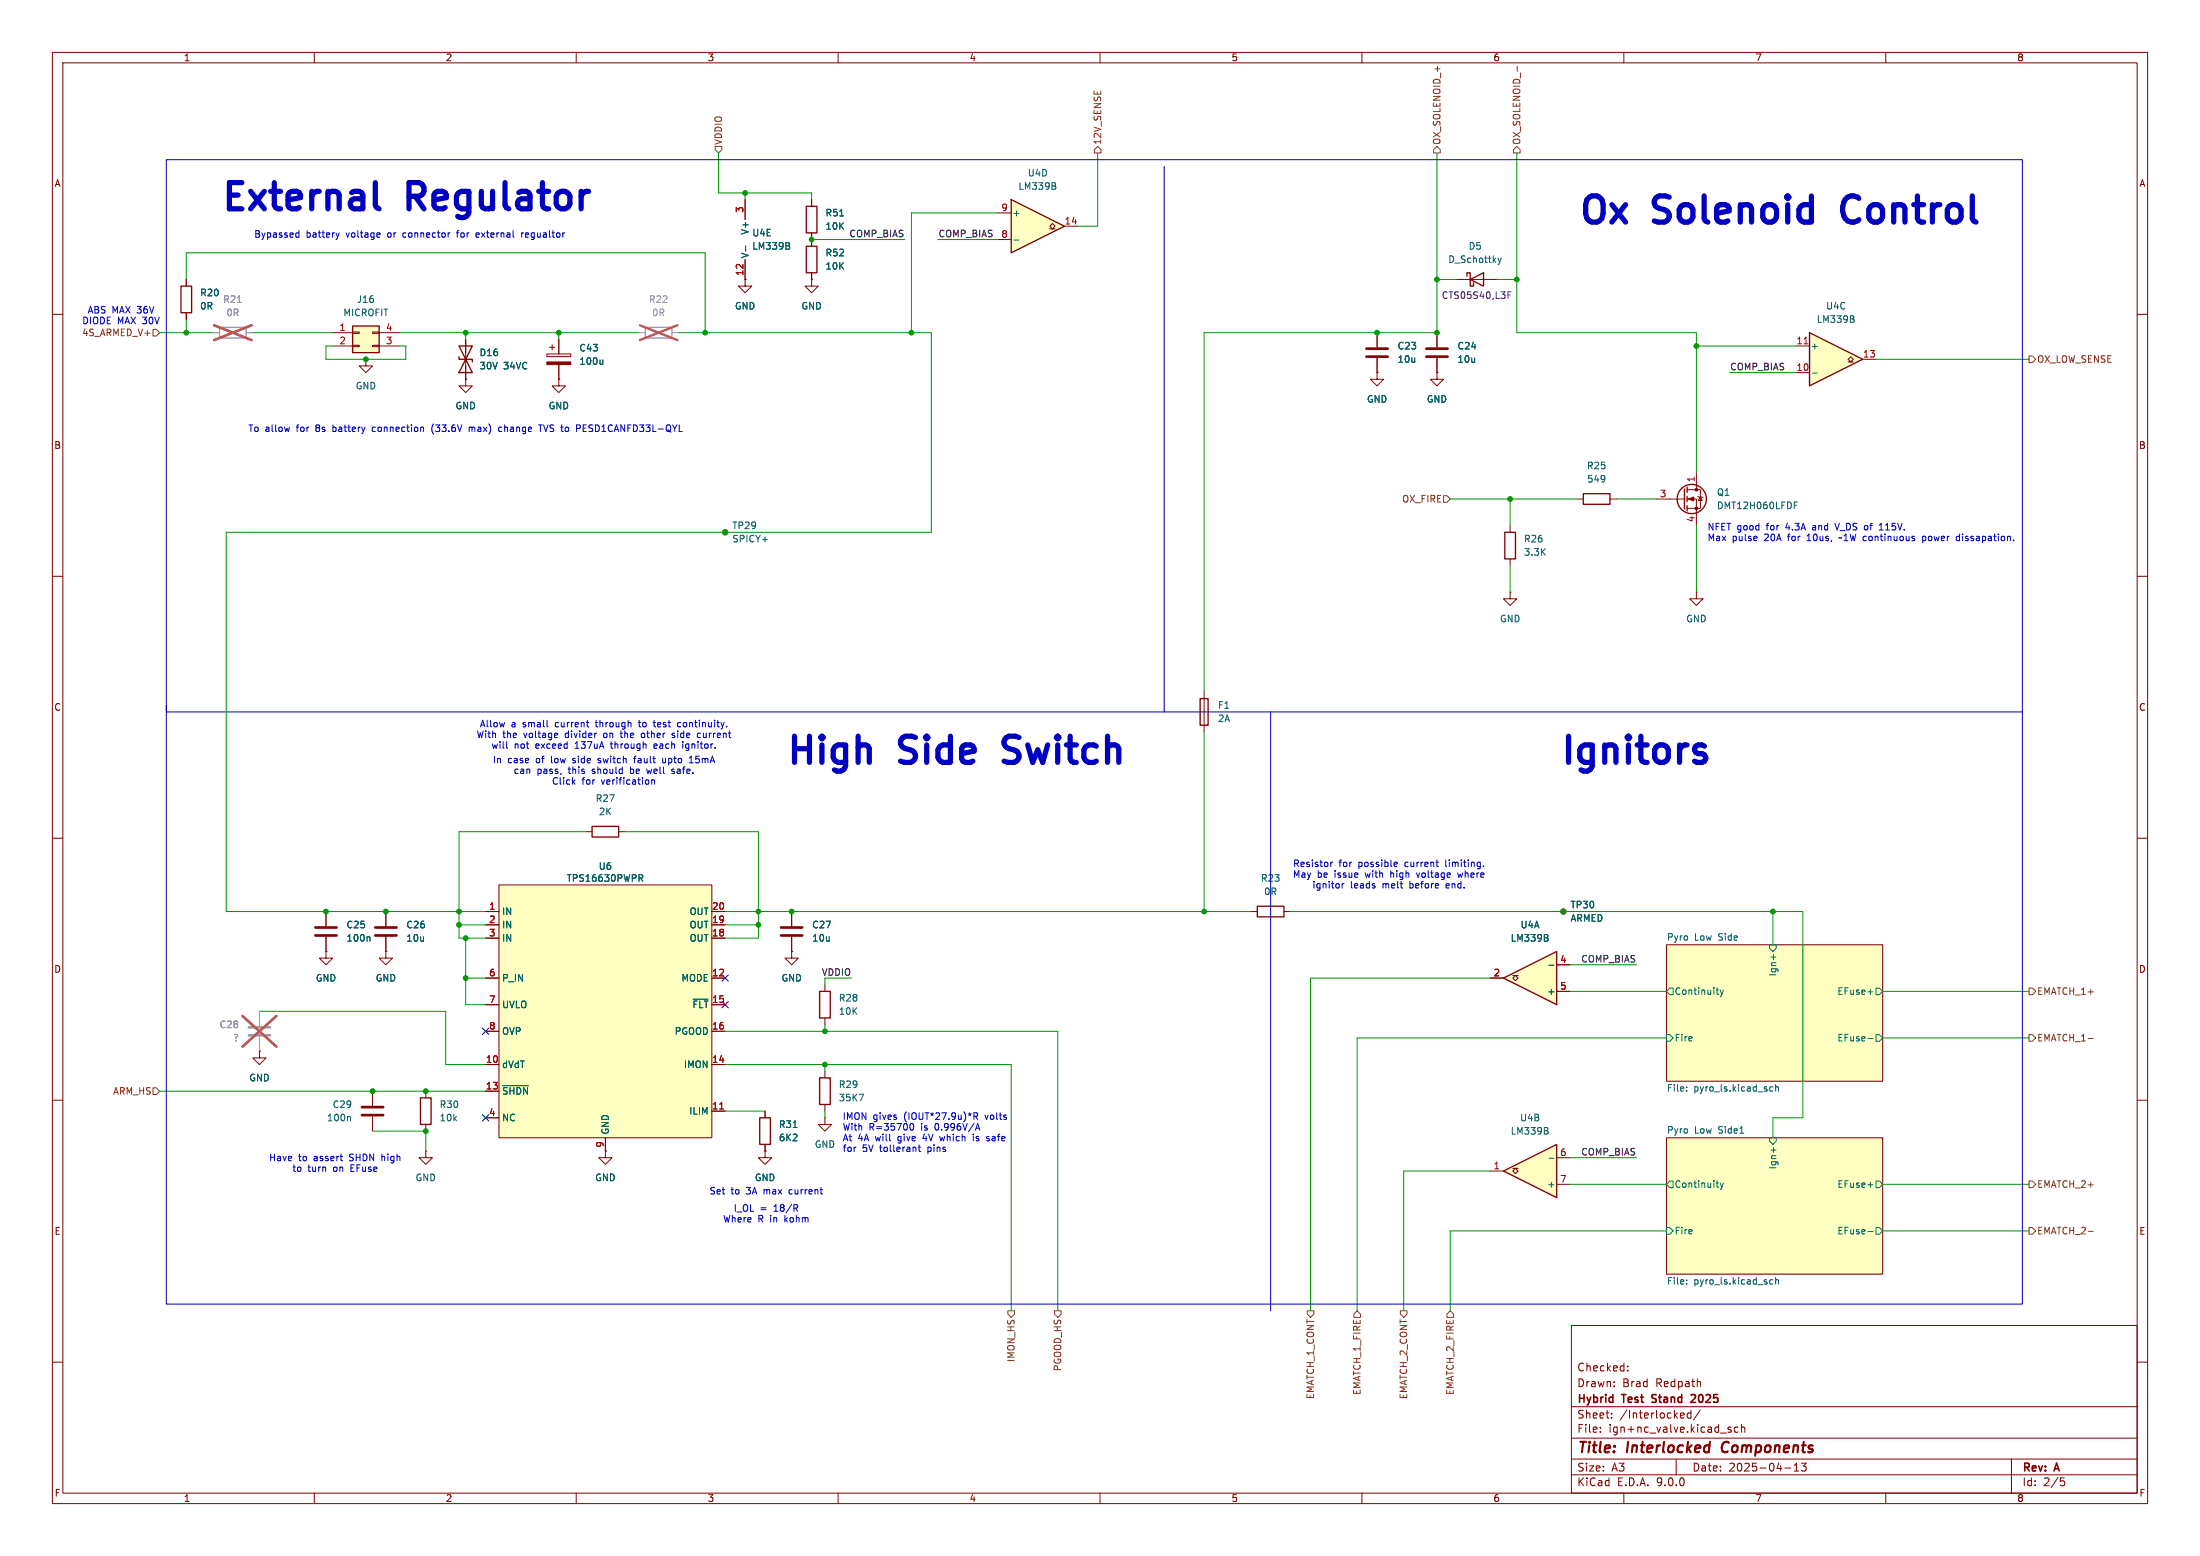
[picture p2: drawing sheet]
<svg xmlns="http://www.w3.org/2000/svg" width="420mm" height="297mm" viewBox="0 0 420 297" stroke-linecap="round" stroke-linejoin="round" font-family="sans-serif">
<g fill="none" stroke="#840000" stroke-width=".19">
<path d="M10 10h400v277h-400zM12 12h396v273h-396zM60 10v2M110 10v2M160 10v2M210 10v2M260 10v2M310 10v2M360 10v2M142.2 38.1v3.8M35.6 53.3v1.3M35.6 59.7v1.3"/>
<path d="M142.2 53.3v1.3h1.3l-1.3 1.3-1.2-1.3h1.2M142.2 53.3h.1M142.2 49.5v3.8M10 60h2M262.9 71.1v1.3h1.3l-1.3 1.3-1.3-1.3h1.3M262.9 71.1h.1M274.3 71.1v1.3h1.3l-1.3 1.3-1.3-1.3h1.3M274.3 71.1h.1M274.3 63.5v2.8M274.3 68.3v2.8M408 60h2M10 110h2"/>
<path d="M138.4 101.6h.1M288.3 100.3v1.3M288.3 106.7v1.3M408 110h2M10 160h2M111.8 158.8h1.2M118.1 158.8h1.3M408 160h2M62.2 174v2.8M62.2 178.8v2.8M238.8 174h1.2M245.1 174h1.3"/>
<path d="M62.2 181.6v1.3h1.3l-1.3 1.3-1.2-1.3h1.2M62.2 181.6h.1M73.7 181.6v1.3h1.2l-1.2 1.3-1.3-1.3h1.3M73.7 181.6h.1M151.1 181.6v1.3h1.3l-1.3 1.3-1.2-1.3h1.2M151.1 181.6h.1M318.1 180.3h41.3v26.1h-41.3zM10 210h2M49.5 200.7v1.2h-1.2l1.2 1.3 1.3-1.3h-1.3M49.5 200.7h.1M71.1 208.3v2.8M71.1 213.1v2.8"/>
<path d="M81.3 208.3v1.3M81.3 214.6v1.3M318.1 217.2h41.3v26h-41.3zM408 210h2M300 253h108v32h-108zM10 260h2M300 278.5h108M300 274.5h108M300 268.5h108M305.5 273.2v.2M305.5 272.5v.1M307.7 270.5v.2"/>
<path d="M307.7 269.8v.1M308.2 264.5v.2M308.2 263.8v.1M310.7 261.5v.2M310.7 260.8v.1M320 278.5v3M321.3 269.7l.2 .3-.7 .2M321.4 270.6l-.1 .1M322.8 269.8l-.4-.1-.3 .3 .1 .6h.6M322.8 269.2v1.5M324.6 269.1l-1.3 1.9M324.6 263.8l.1 .9"/>
<path d="M330.4 272.5l-.3-.1-.2 .2v.2l.5 .2v.3h-.5M331.8 272.5l-.4-.1-.3 .3 .1 .6h.6M332.4 272.5l.3-.1 .3 .1 .1 .9M332.4 271.9v1.5M342.5 279.7l.4-.4v1.5M344.8 279.3l-.5 .6 .4 .1v.6l-.2 .2-.6-.2M384 278.5v6.5M408 260h2M60 285v2M110 285v2M160 285v2M210 285v2"/>
<path d="M260 285v2M300 281.5h108M310 285v2M340.7 280.2h1.2M342.5 280.8h.9M360 285v2M393.4 282.1h.7M393.5 282.7h.4l.3 .2-.2 .6-.5 .1"/>
<circle cx="138.4" cy="101.6" r=".51"/>
</g>
<path d="M329 275.5a1.27 1.27 0 0 0 0 1.6" fill="none" stroke="#840000" stroke-width=".4"/>
<path d="M315.3 267.6l.2 .1M315.4 266.3v.5M323.5 266.3l-.5-.1-.2 .1M323.6 266.8l-.8 .9h.9" fill="none" stroke="#840000" stroke-width=".3"/>
<g fill="#ffffc2" stroke="#ffffc2" stroke-width=".19">
<path d="M318.1 217.2h41.3v26h-41.3z"/>
<path d="M318.1 180.3h41.3v26.1h-41.3z"/>
</g>
<g fill="none" stroke="#006464" stroke-width=".19">
<path d="M142.3 46.9v1M150.6 47l.2 .1-.2 .4M150.6 46.4v.4M70.4 178.8l.2 .2v.6M318.1 197.5h.7l.6 .6-.6 .7h-.7zM318.8 188.6h.6v1.3h-.6l-.7-.7zM327.6 189h.5M328 189.8h.1M328.4 189l.3 .8M328.7 189.8l-.3 .4M329 189l-.3 .8M337.8 180.3h1.3v.7l-.6 .6-.7-.6z"/>
<path d="M338.6 182.2v1M356.6 189.3h.9M356.6 198.2h.9M358.1 188.6h.7l.6 .6-.6 .7h-.7zM358.1 197.5h.7l.6 .6-.6 .7h-.7zM66.7 213.1l.2 .2v.6M322 207.5v.1M322 208.2v.1M337.8 217.2h1.3v.6l-.6 .6-.7-.6zM337.9 208.2l.2 .1 .3-.1M338.4 207.5l-.3-.1-.2 .2M338.6 219v1"/>
<path d="M339 207v1.3M339 207.6l.2-.2 .3 .1v.8M318.1 234.3h.7l.6 .6-.6 .7h-.7zM318.8 225.4h.6v1.3h-.6l-.7-.6zM327.6 225.8h.5M328 226.6h.1M328.4 225.8l.3 .8M328.7 226.6l-.3 .5M329 225.8l-.3 .8M356.6 226.2h.9M356.6 235h.9M358.1 225.4h.7l.6 .7-.6 .6h-.7z"/>
<path d="M358.1 234.3h.7l.6 .6-.6 .7h-.7zM322 245v.1M322 244.3v.1M337.9 245l.2 .1h.3M338.4 244.3h-.3l-.2 .1M339 244.4l.2-.1h.3v.8M339 243.8v1.3"/>
</g>
<path d="M34.5 54.6h2.1v5.1h-2.1zM287.3 101.6h2v5.1h-2zM113 157.7h5.1v2.1h-5.1zM240 173h5.1v2h-5.1zM80.3 209.6h2v5h-2z" fill="none" stroke="#840000" stroke-width=".25"/>
<path d="M272.3 66.5h4.1M272.3 68.1h4.1M60.2 177h4.1M60.2 178.6h4.1M69.1 211.3h4.1M69.1 212.9h4.1" fill="none" stroke="#840000" stroke-width=".51"/>
<path d="M123.2 62.5h5.1v2h-5.1z" fill="none" stroke="#a1a1a1" stroke-width=".25"/>
<path d="M121.9 63.5h1.3M128.3 63.5h1.2M49.5 193v2.8M49.5 197.9v2.8" fill="none" stroke="#a1a1a1" stroke-width=".19"/>
<path d="M122.1 62.1l7.2 2.8M129.3 62.1l-7.2 2.8M46.3 193.9l6.5 5.9M52.8 193.9l-6.5 5.9" fill="none" stroke="#e65255" stroke-width=".46"/>
<path d="M47.5 196.1h4.1M47.5 197.6h4.1" fill="none" stroke="#a1a1a1" stroke-width=".51"/>
<path d="M67.3 62.2h5.1v5.1h-5.1z" fill="#ffffc2"/>
<path d="M67.3 62.2h5.1v5.1h-5.1zM87.6 66h2.6l-2.6 5.1h2.6zM87.6 68.1v.5h2.6v.5" fill="none" stroke="#840000" stroke-width=".25"/>
<g fill="none" stroke="#840000" stroke-width=".19">
<path d="M63.5 63.5h3.8M63.5 66h3.8M67.3 63.4h1.3v.2h-1.3zM67.3 65.9h1.3v.3h-1.3zM71.1 63.4h1.3v.2h-1.3zM71.1 65.9h1.3v.3h-1.3zM72.4 63.5h3.8M72.4 66h3.8M88.9 72.4v1.3h1.3l-1.3 1.2-1.3-1.2h1.3M88.9 72.4h.1M88.9 64.8v7.6M104.4 67.6h4.6v.5h-4.6z"/>
<path d="M104.9 66.3h1M105.4 65.8v1M106.7 72.4v1.3h1.2l-1.2 1.2-1.3-1.2h1.3M106.7 72.4h.1M106.7 64.8v2.8M106.7 69.6v2.8M262.9 63.5v2.8M262.9 68.3v2.8"/>
</g>
<path d="M260.9 66.5h4M260.9 68.1h4" fill="none" stroke="#840000" stroke-width=".51"/>
<path d="M104.4 69.1h4.6v.5h-4.6z" fill="#840000" stroke="#840000" stroke-width=".19"/>
<path d="M115.1 68.7v.8M115.1 69.4l-.2 .1" fill="none" stroke="#006464" stroke-width=".19"/>
<path d="M345.4 63.5l10.2 5.1-10.2 5.1z" fill="#ffffc2"/>
<path d="M280 52.7v-.6h.7v2.5h.6v-.6M280.7 53.3l2.5-1.2v2.5zM345.4 63.5l10.2 5.1-10.2 5.1z" fill="none" stroke="#840000" stroke-width=".25"/>
<path d="M278.1 53.3h7.6M69.8 68.6v1.3h1.3l-1.3 1.2-1.2-1.2h1.2M69.8 68.6h.1M342.9 66h2.5M342.9 71.1h2.5M352.8 69.1h.5l-.5-.5 .5-.5 .5 .5-.5 .5h.5M355.6 68.6h2.5" fill="none" stroke="#840000" stroke-width=".19"/>
<path d="M344.4 65.6h.7" fill="none" stroke="#a90000" stroke-width=".19"/>
<path d="M286 49.3l.3 .8M286.3 50.1l-.3 .4M286.6 49.3l-.3 .8M346 71.2h.9M353.8 60.9l.2 .2-.2 .4M353.8 60.4v.4" fill="none" stroke="#006464" stroke-width=".19"/>
<path d="M287.9 56.3h.4M287.9 55.7h.6" fill="none" stroke="#840084" stroke-width=".19"/>
<path d="M287 186.7l10.2-5.1v10.2z" fill="#ffffc2"/>
<path d="M153.9 39.4h2.1v5.1h-2.1zM153.9 47h2.1v5.1h-2.1zM287 186.7l10.2-5.1v10.2z" fill="none" stroke="#840000" stroke-width=".25"/>
<g fill="none" stroke="#840000" stroke-width=".19">
<path d="M154.9 38.1v1.3M154.9 53.3v1.3h1.3l-1.3 1.3-1.2-1.3h1.2M154.9 53.3h.1M154.9 44.5v2.5M154.9 52.1v1.2M298.4 174h.1M284.5 186.7h2.5M288.8 186.2h.5l-.5 .5 .5 .5 .5-.5-.5-.5h.5M297.2 189.2h2.5M297.2 184.2h2.5"/>
<circle cx="298.4" cy="174" r=".51"/>
</g>
<path d="M160.3 41.2h.7M295.4 179l.1 .2-.1 .4M295.4 178.5v.4M295.7 184.2h1" fill="none" stroke="#006464" stroke-width=".19"/>
<path d="M41.9 62.5h5.1v2h-5.1z" fill="none" stroke="#a1a1a1" stroke-width=".25"/>
<path d="M40.6 63.5h1.3M47 63.5h1.3" fill="none" stroke="#a1a1a1" stroke-width=".19"/>
<path d="M45.3 57.7h.8" fill="none" stroke="#989898" stroke-width=".19"/>
<path d="M40.9 62.1l7.1 2.8M48 62.1l-7.1 2.8" fill="none" stroke="#e65255" stroke-width=".46"/>
<path d="M95.2 168.9h40.7v48.3h-40.7z" fill="#ffffc2"/>
<g fill="none" stroke="#840000" stroke-width=".19">
<path d="M92.7 174h2.5M92.7 176.5h2.5M92.7 179.1h2.5M95.2 168.9h40.7v48.3h-40.7zM135.9 174h2.5M135.9 176.5h2.5M135.9 179.1h2.5M92.7 186.7h2.5M92.7 191.8h2.5M92.7 196.9h2.5M135.9 186.7h2.5M135.9 191.8h2.5"/>
<path d="M135.9 196.9h2.5M92.7 203.2h2.5M92.7 208.3h2.5M92.7 213.4h2.5M115.6 217.2v2.5M135.9 203.2h2.5M135.9 212.1h2.5"/>
</g>
<path d="M122 166.9h.5l.2 .3-.1 .4h-.6M122.3 167.6l.4 .6M132.3 190.7h2.9M96 207.2h4.9" fill="none" stroke="#006464" stroke-width=".19"/>
<path d="M137.4 211.7h.7" fill="none" stroke="#a90000" stroke-width=".19"/>
<path d="M287 223.5l10.2-5.1v10.2z" fill="#ffffc2"/>
<g fill="none" stroke="#840000" stroke-width=".25">
<path d="M321.6 93.3v3.9M322.1 93v1M322.1 94.7v1.1M322.1 96.5v1M156.5 189.2h2v5.1h-2zM145 213.4h2.1v5h-2.1zM156.5 205.7h2v5.1h-2zM287 223.5l10.2-5.1v10.2z"/>
<circle cx="323" cy="95.2" r="2.79"/>
</g>
<g fill="none" stroke="#840000" stroke-width=".19">
<path d="M316.2 95.3h5.4M322.1 93.5h2.5v3.5h-2.5M322.1 95.3h1.7v5M323.8 90.2v3.3M324.1 94.7l1 .3M324.6 94.9l.4 .6h-.8zM73.7 174v2.8M73.7 178.8v2.8M157.5 188v1.2M157.5 194.3v1.3M146 219.7v1.3h1.3l-1.3 1.2-1.2-1.2h1.2M146 219.7h.1"/>
<path d="M146 212.1v1.3M146 218.4v1.3M157.5 213.4v1.2h1.2l-1.2 1.3-1.3-1.3h1.3M157.5 213.4h.1M157.5 204.5v1.2M157.5 210.8v1.3M284.5 223.5h2.5M288.8 223h.5l-.5 .5 .5 .5 .5-.5-.5-.5h.5M297.2 226.1h2.5M297.2 221h2.5"/>
</g>
<path d="M342.5 96.4h.5M342.5 95.8h.6M151.4 215.2h.7M164 208.9h.8l-.5 1.2M295.4 215.9l.1 .2-.1 .3M295.4 215.3v.4M295.7 221.1h1" fill="none" stroke="#006464" stroke-width=".19"/>
<path d="M71.6 177h4.1M71.6 178.6h4.1" fill="none" stroke="#840000" stroke-width=".51"/>
<g fill="#840000" stroke="#840000" stroke-width=".19">
<path d="M322.3 95.3l1-.4v.7z"/>
<circle cx="323.8" cy="93.5" r=".25"/>
<circle cx="323.8" cy="97" r=".25"/>
</g>
<path d="M193 38.1l10.2 5.1-10.2 5.1z" fill="#ffffc2"/>
<path d="M193 38.1l10.2 5.1-10.2 5.1zM302.3 94.2h5v2.1h-5zM229.1 133.4h1.5v5h-1.5z" fill="none" stroke="#840000" stroke-width=".25"/>
<g fill="none" stroke="#840000" stroke-width=".19">
<path d="M142.2 38.1v3.8M154.9 38.1v1.3M35.6 53.3v1.3M35.6 59.7v1.3M142.2 53.3h.1M142.2 49.5v3.8M154.9 53.3h.1M154.9 44.5v2.5M154.9 52.1v1.2M190.5 40.6h2.5M190.5 45.7h2.5M200.4 43.7h.5l-.5-.5 .5-.5 .5 .5-.5 .5h.5"/>
<path d="M203.2 43.2h2.5M88.9 72.4h.1M88.9 64.8v2.5M88.9 69.9v2.5M106.7 72.4h.1M106.7 64.8v2.8M106.7 69.6v2.8M262.9 71.1h.1M262.9 63.5v2.8M262.9 68.3v2.8M274.3 71.1h.1M274.3 63.5v2.8"/>
<path d="M274.3 68.3v2.8M301 95.3h1.3M307.3 95.3h1.3M288.3 113v1.3h1.3l-1.3 1.3-1.3-1.3h1.3M288.3 113h.1M323.8 113v1.3h1.3l-1.3 1.3-1.2-1.3h1.2M323.8 113h.1M229.9 132.1v7.6M62.2 174v2.8M62.2 178.8v2.8M73.7 174v2.8M73.7 178.8v2.8"/>
<path d="M92.7 174h2.5M92.7 176.5h2.5M92.7 179.1h2.5M135.9 174h2.5M135.9 176.5h2.5M135.9 179.1h2.5M151.1 174v2.8M151.1 178.8v2.8M298.4 174h.1M62.2 181.6h.1M73.7 181.6h.1M92.7 186.7h2.5"/>
<path d="M92.7 191.8h2.5M92.7 196.9h2.5M135.9 186.7h2.5M135.9 191.8h2.5M135.9 196.9h2.5M151.1 181.6h.1M284.5 186.7h2.5M297.2 189.2h2.5M297.2 184.2h2.5M49.5 200.7h.1M81.3 219.7v1.3h-1.3l1.3 1.2 1.2-1.2h-1.2M81.3 219.7h.1"/>
<path d="M92.7 203.2h2.5M92.7 208.3h2.5M92.7 213.4h2.5M115.6 219.7v1.3h1.2l-1.2 1.2-1.3-1.2h1.3M115.6 219.7h.1M115.6 217.2v2.5M135.9 203.2h2.5M135.9 212.1h2.5M146 219.7h.1M146 212.1v1.3M146 218.4v1.3"/>
</g>
<g fill="none" stroke="#006464" stroke-width=".19">
<path d="M201.4 35.5l.2 .2-.2 .4M201.4 35v.4M142.3 46.9v1M150.6 47l.2 .1-.2 .4M150.6 46.4v.4M160.3 41.2h.7M193.6 45.8h.9M115.1 68.7v.8M115.1 69.4l-.2 .1M70.4 178.8l.2 .2v.6M122 166.9h.5l.2 .3-.1 .4h-.6M122.3 167.6l.4 .6"/>
<path d="M295.4 179l.1 .2-.1 .4M295.4 178.5v.4M132.3 190.7h2.9M295.7 184.2h1M96 207.2h4.9M151.4 215.2h.7"/>
</g>
<path d="M149.1 177h4.1M149.1 178.6h4.1" fill="none" stroke="#840000" stroke-width=".51"/>
<g fill="none" stroke="#725600" stroke-width=".19">
<path d="M289.7 12.7v.9M136.5 27.9h1.3v.7l-.6 .6-.7-.6zM209.5 27.9l.7 .7v.6h-1.3v-.6zM274.3 27.9l.7 .7v.6h-1.3v-.6zM289.6 27.9l.6 .7v.6h-1.3v-.6zM29.2 62.9h.6l.7 .6-.7 .6h-.6zM387.3 67.9h.7l.6 .7-.6 .6h-.7zM275.6 94.6h.6l.7 .7-.7 .6h-.6zM387.3 188.6h.7l.6 .6-.6 .7h-.7zM387.3 197.5h.7l.6 .6-.6 .7h-.7zM398.6 198.2h1M29.2 207.6h.6l.7 .7-.7 .6h-.6z"/>
<path d="M387.3 234.3h.7l.6 .6-.6 .7h-.7zM387.3 225.4h.7l.6 .7-.6 .6h-.7zM398.6 235h1M192.4 250.2h1.3v.6l-.7 .7-.6-.7zM201.3 250.2h1.3v.6l-.7 .7-.6-.7zM249.6 250.2h1.2v.6l-.6 .7-.6-.7zM259.1 250.2l.6 .6v.7h-1.3v-.7zM267.3 250.2h1.3v.6l-.6 .7-.7-.7zM276.9 250.2l.6 .6v.7h-1.3v-.7z"/>
</g>
<g fill="none" stroke="#0000c2" stroke-width=".19">
<path d="M31.7 30.5h354.4v218.4h-354.4zM222.2 31.8v104.1M56.7 44.4l.4 .1M57.1 44v1.3M57.1 45.2l-.4 .1M64.7 44.4l-.3 .9M72.4 44.4l.1 .3-.6 .2M72.5 45.2l-.1 .1M55.3 81.5l-.3 .9M71.3 81.5l-.2 .3v.3l.2 .3M80.7 81.5l.2 .2v.7M82.8 80.9a1.46 1.46 0 0 0 0 2"/>
<path d="M89.6 81.5v.9M89.6 81.6l.3-.1 .2 .2M95.8 81.6l-.4-.1-.2 .3 .1 .5h.5M102.8 81.1h.7M103.2 81.1v1.3M103.8 81.1l.4 1.3M111.3 81.7h.5M111.9 81.1h-.6v1.3h.6M350.3 99.9l.4 1.3M345 103.2h.7M345.1 102.2l-.1 .1M351 102.7l.2-.1 .2 .1"/>
<path d="M358.8 101.2h.7M358.8 100.3l.3-.4v1.3M367 102.4v1.2M367 102.4h.4l.2 .1M367.6 103.1l-.2 .1-.4-.1M373.5 103l.2 .2 .4-.1M374.1 102.4h-.4l-.2 .2M374.1 101.9v1.3M31.7 134.6v1.3h354.4M104.5 138.7h.1M106.3 139.9l.2 .3-.6 .2M111.9 137.9h.5"/>
<path d="M112.3 138.7h.1M118.6 139.5v1.2M121.8 137.9h.5M122 137.5l.1 1.2M122.8 139.9l-.3 .1-.1 .2 .1 .5 .3 .1M124.7 137.9h.5M124.9 137.5v1.1l.3 .1M130 138l-.4-.1-.3 .2 .2 .6h.5M242.6 135.9v114.3M96.7 141.6v1.1l.2 .1M106.4 140.7l-.1 .1M109.4 149.2l.4 .5"/>
<path d="M109.8 148.8l-.5 .5M114.2 145.5l.1 .1M114.3 144.8l-.1 .1 .1 .3M120.9 144.8h.5M121.4 144.3l-.3 .2v1.1M123.4 146.8l.3 .8M124.4 148.8v.9M124.4 149l.2-.2 .3 .1 .1 .8M125 142l-.2 .2v.5l.2 .1M125.4 142.3l-.6 .1M126.5 144.8l.1 .7 .3 .1 .1-.1M128.2 147.6h.4"/>
<path d="M128.3 146.9v.3h.3M128.8 140l-.3-.1-.2 .3 .5 .3M128.8 140.6l-.1 .2-.4-.1M130.3 142v.8M131.6 145.6h.7M131.6 144.7l.3-.4v1.3M133.1 140.5l.3 .3 .3-.1M133.2 140l-.1 .2M254 164.6v.8M254.4 164.6l-.4 .2M256.2 168.7v.8M256.6 168.7l-.4 .2"/>
<path d="M266.3 164.6h.4v.3l-.6 .1M266.7 165.4h-.4M270.4 166.6l.3 .9M274.1 164.6h.5M274.5 165.4h.1M278.3 166.6l.2 .9 .3-.6M283.2 165.3v.1M173.7 214.9l.1 .6 .2 .2 .3-.1 .1-.7M175.3 219h.5M175.5 218.5v1.1l.3 .2M179.4 216.9l.2 .9M185.8 216.9v.9"/>
<path d="M185.9 213.1l.6-.1 .1-.2v-.3l-.7-.1v1.3M186.2 215.7l.4-1.3 .5 1.3M186.2 213.1l.4 .6M186.3 215.4h.6M188.4 217.3l.5 .2M188.4 217h.4M188.9 217.6l-.2 .2-.4-.1M151.9 230.6l.4 .6M152 229.9l.3 .3-.1 .3-.2 .1"/>
</g>
<g fill="none" stroke="#009600" stroke-width=".19">
<path d="M137.2 29.2v7.6h17.7v1.3M142.2 36.8v1.3M209.5 29.2v14h-3.8M274.3 29.2v34.3h-44.4v68.6M289.6 29.2v34.3h34.2v26.7M35.6 53.3v-5h99v15.2M154.9 45.7h17.8M179.1 45.7h11.4M190.5 40.6h-16.5v22.9M274.3 53.3h3.8M285.7 53.3h3.9M30.5 63.5h10.1"/>
<path d="M35.6 61v2.5M48.3 63.5h15.2M63.5 66h-1.3v2.6h15.3v-2.6h-1.3M76.2 63.5h45.7M88.9 63.5v1.3M106.7 63.5v1.3M129.5 63.5h48.3v38.1h-134.6v72.4h49.5M323.8 66h19.1M330.2 71.1h12.7M358.1 68.6h29.2M276.9 95.3h24.1M288.3 95.3v5"/>
<path d="M308.6 95.3h7.6M288.3 108v5M323.8 100.3v12.7M229.9 139.7v34.3M111.8 158.8h-24.2v20.3h5.1M119.4 158.8h25.4v20.3h-6.4M87.6 176.5h5.1M88.9 179.1v12.7h3.8M138.4 174h100.4M138.4 176.5h6.4M246.4 174h97.8v39.4h-5.7v3.8M338.5 174v6.3"/>
<path d="M49.5 193h35.6v10.2h7.6M88.9 186.7h3.8M138.4 196.9h63.5v53.3M157.5 195.6v1.3M162.6 186.7h-5.1v1.3M284.5 186.7h-34.3v63.5M299.7 189.2h18.4M299.7 184.2h12.7M318.1 198.1h-59v52.1M359.4 189.2h27.9M359.4 198.1h27.9M30.5 208.3h62.2"/>
<path d="M71.1 215.9h10.2v3.8M138.4 203.2h54.6v47M138.4 212.1h7.6M157.5 203.2v1.3M157.5 212.1v1.3M284.5 223.5h-16.5v26.7M299.7 221h12.7M299.7 226.1h18.4M318.1 234.9h-41.2v15.3M359.4 234.9h27.9M359.4 226.1h27.9"/>
</g>
<path d="M92.1 196.2l1.2 1.3M93.3 196.2l-1.2 1.3M137.8 191.2l1.2 1.2M137.8 186.1l1.2 1.2M139 191.2l-1.2 1.2M139 186.1l-1.2 1.2M92.1 212.8l1.2 1.2M93.3 212.8l-1.2 1.2" fill="none" stroke="#000084" stroke-width=".19"/>
<path d="M71.7 34.9v4.2l.2 .5 .5 .3M324.9 143.9l.5 .2 .2 .5-.2 .7-.5 .2M324.9 142.2l.5 .2" fill="none" stroke="#0000c2" stroke-width="1"/>
<path d="M45.3 57.7h.8" fill="none" stroke="#989898" stroke-width=".19"/>
<path d="M40.6 63.5h1.3M47 63.5h1.3M49.5 193v2.8M49.5 197.9v2.8" fill="none" stroke="#a1a1a1" stroke-width=".19"/>
<path d="M40.9 62.1l7.1 2.8M48 62.1l-7.1 2.8M46.3 193.9l6.5 5.9M52.8 193.9l-6.5 5.9" fill="none" stroke="#e65255" stroke-width=".46"/>
<path d="M137.4 211.7h.7" fill="none" stroke="#a90000" stroke-width=".19"/>
<g fill="#009600" stroke="#009600" stroke-width=".19">
<circle cx="106.7" cy="63.5" r=".46"/>
<circle cx="142.2" cy="36.8" r=".46"/>
<circle cx="69.8" cy="68.6" r=".46"/>
<circle cx="154.9" cy="45.7" r=".46"/>
<circle cx="144.8" cy="174" r=".46"/>
<circle cx="151.1" cy="174" r=".46"/>
<circle cx="81.3" cy="208.3" r=".46"/>
<circle cx="81.3" cy="215.9" r=".46"/>
<circle cx="144.8" cy="176.5" r=".46"/>
<circle cx="88.9" cy="63.5" r=".46"/>
<circle cx="87.6" cy="174" r=".46"/>
<circle cx="88.9" cy="186.7" r=".46"/>
<circle cx="88.9" cy="179.1" r=".46"/>
<circle cx="35.6" cy="63.5" r=".46"/>
<circle cx="87.6" cy="176.5" r=".46"/>
<circle cx="73.7" cy="174" r=".46"/>
<circle cx="62.2" cy="174" r=".46"/>
<circle cx="71.1" cy="208.3" r=".46"/>
<circle cx="323.8" cy="66" r=".46"/>
<circle cx="274.3" cy="53.3" r=".46"/>
<circle cx="274.3" cy="63.5" r=".46"/>
<circle cx="288.3" cy="95.3" r=".46"/>
<circle cx="262.9" cy="63.5" r=".46"/>
<circle cx="289.6" cy="53.3" r=".46"/>
<circle cx="338.5" cy="174" r=".46"/>
<circle cx="298.4" cy="174" r=".46"/>
<circle cx="157.5" cy="196.9" r=".46"/>
<circle cx="157.5" cy="203.2" r=".46"/>
<circle cx="138.4" cy="101.6" r=".46"/>
<circle cx="229.9" cy="174" r=".46"/>
<circle cx="134.6" cy="63.5" r=".46"/>
<circle cx="174" cy="63.5" r=".46"/>
</g>
<g font-size="7" fill="#0000c2">
<text x="41.6" y="41.6">External</text>
<text x="77.9" y="41.6">Regulator</text>
<text x="300.8" y="44.1">Ox</text>
<text x="315.9" y="44.1">Solenoid</text>
<text x="353.8" y="44.1">Control</text>
<text x="149.5" y="147.3">High</text>
<text x="172" y="147.3">Side</text>
<text x="193.7" y="147.3">Switch</text>
<text x="297.3" y="147.3">Ignitors</text>
</g>
<g font-size="2.8" fill="#840000">
<text x="301" y="277.9">Title:</text>
<text x="310.6" y="277.9">Interlocked</text>
<text x="329.5" y="277.9">Components</text>
</g>
<g font-size="2.1" fill="#840000">
<text x="301" y="262">Checked:</text>
<text x="301" y="268.2">Hybrid</text>
<text x="301" y="265">Drawn:</text>
<text x="309.7" y="265">Brad</text>
<text x="309.8" y="268.2">Test</text>
<text x="316" y="268.2">Stand</text>
<text x="316.2" y="265">Redpath</text>
<text x="324.1" y="268.2">2025</text>
<text x="301" y="273.7">File:</text>
<text x="301" y="271">Sheet:</text>
<text x="307.1" y="273.7">ign+nc_valve.kicad_sch</text>
<text x="309.2" y="271">/Interlocked/</text>
<text x="301" y="281.1">Size:</text>
<text x="307.6" y="281.1">A3</text>
<text x="323" y="281.1">Date:</text>
<text x="330" y="281.1">2025-04-13</text>
<text x="386" y="281.3">Rev:</text>
<text x="392.4" y="281.3">A</text>
<text x="301" y="283.9">KiCad</text>
<text x="308.7" y="283.9">E.D.A.</text>
<text x="316.3" y="283.9">9.0.0</text>
<text x="386" y="283.9">Id:</text>
<text x="390.1" y="283.9">2/5</text>
</g>
<g font-size="1.8" fill="#840000">
<text x="35" y="11.9">1</text>
<text x="85" y="11.9">2</text>
<text x="135" y="11.9">3</text>
<text x="185" y="11.9">4</text>
<text x="235" y="11.9">5</text>
<text x="285" y="11.9">6</text>
<text x="335" y="11.9">7</text>
<text x="385" y="11.9">8</text>
<text x="10.3" y="35.9">A</text>
<text x="408.3" y="35.9">A</text>
<text x="10.3" y="85.9">B</text>
<text x="408.2" y="85.9">B</text>
<text x="10.3" y="135.9">C</text>
<text x="408.2" y="135.9">C</text>
<text x="10.3" y="185.9">D</text>
<text x="408.2" y="185.9">D</text>
<text x="10.3" y="235.9">E</text>
<text x="408.3" y="235.9">E</text>
<text x="10.3" y="285.9">F</text>
<text x="35" y="286.9">1</text>
<text x="85" y="286.9">2</text>
<text x="135" y="286.9">3</text>
<text x="185" y="286.9">4</text>
<text x="235" y="286.9">5</text>
<text x="285" y="286.9">6</text>
<text x="335" y="286.9">7</text>
<text x="385" y="286.9">8</text>
<text x="408.3" y="285.9">F</text>
</g>
<g font-size="1.8" fill="#725600">
<text x="138" y="27.7" transform="rotate(-90 138 27.7)">VDDIO</text>
<text x="210.4" y="27.7" transform="rotate(-90 210.4 27.7)">12V_SENSE</text>
<text x="275.2" y="27.7" transform="rotate(-90 275.2 27.7)">OX_SOLENOID_+</text>
<text x="290.4" y="27.7" transform="rotate(-90 290.4 27.7)">OX_SOLENOID_-</text>
<text x="15.6" y="64.4">4S_ARMED_V+</text>
<text x="388.8" y="69.4">OX_LOW_SENSE</text>
<text x="267.6" y="96.1">OX_FIRE</text>
<text x="388.8" y="190.1">EMATCH_1+</text>
<text x="388.8" y="199">EMATCH_1-</text>
<text x="21.5" y="209.1">ARM_HS</text>
<text x="388.8" y="226.9">EMATCH_2+</text>
<text x="388.8" y="235.8">EMATCH_2-</text>
<text x="193.9" y="260.1" transform="rotate(-90 193.9 260.1)">IMON_HS</text>
<text x="202.8" y="261.8" transform="rotate(-90 202.8 261.8)">PGOOD_HS</text>
<text x="251.1" y="267.2" transform="rotate(-90 251.1 267.2)">EMATCH_1_CONT</text>
<text x="259.9" y="266.4" transform="rotate(-90 259.9 266.4)">EMATCH_1_FIRE</text>
<text x="268.8" y="267.2" transform="rotate(-90 268.8 267.2)">EMATCH_2_CONT</text>
<text x="277.7" y="266.4" transform="rotate(-90 277.7 266.4)">EMATCH_2_FIRE</text>
</g>
<g font-size="1.8" fill="#006464">
<text x="196.1" y="33.9">U4D</text>
<text x="157.5" y="41.5">R51</text>
<text x="193.2" y="41.5">+</text>
<text x="194.3" y="36.4">LM339B</text>
<text x="143.1" y="44.9" transform="rotate(-90 143.1 44.9)">V+</text>
<text x="143.5" y="45.3">U4E</text>
<text x="143.5" y="47.9">LM339B</text>
<text x="157.5" y="44">10K</text>
<text x="280.3" y="47.9">D5</text>
<text x="143.1" y="49.4" transform="rotate(-90 143.1 49.4)">V-</text>
<text x="157.5" y="49.1">R52</text>
<text x="157.5" y="51.7">10K</text>
<text x="276.4" y="50.4">D_Schottky</text>
<text x="38.1" y="59.3">0R</text>
<text x="38.1" y="56.7">R20</text>
<text x="68.1" y="58">J16</text>
<text x="140.2" y="59.3">GND</text>
<text x="152.9" y="59.3">GND</text>
<text x="348.5" y="59.3">U4C</text>
<text x="65.5" y="60.6">MICROFIT</text>
<text x="346.7" y="61.8">LM339B</text>
<text x="91.4" y="68.2">D16</text>
<text x="91.4" y="70.7">30V</text>
<text x="96.1" y="70.7">34VC</text>
<text x="110.5" y="69.8">100u</text>
<text x="110.5" y="67.3">C43</text>
<text x="266.7" y="66.9">C23</text>
<text x="266.7" y="69.4">10u</text>
<text x="278.1" y="66.9">C24</text>
<text x="278.1" y="69.4">10u</text>
<text x="345.6" y="66.9">+</text>
<text x="67.8" y="74.5">GND</text>
<text x="260.9" y="77.1">GND</text>
<text x="272.3" y="77.1">GND</text>
<text x="86.9" y="78.3">GND</text>
<text x="104.6" y="78.3">GND</text>
<text x="302.9" y="89.8">R25</text>
<text x="302.9" y="92.3">549</text>
<text x="327.7" y="94.8">Q1</text>
<text x="139.7" y="101.2">TP29</text>
<text x="327.7" y="97.4">DMT12H060LFDF</text>
<text x="139.7" y="103.7">SPICY+</text>
<text x="290.8" y="103.7">R26</text>
<text x="290.8" y="106.3">3.3K</text>
<text x="286.3" y="119">GND</text>
<text x="321.8" y="119">GND</text>
<text x="232.4" y="135.5">F1</text>
<text x="232.4" y="138">2A</text>
<text x="113.6" y="153.3">R27</text>
<text x="114.2" y="155.8">2K</text>
<text x="114.2" y="166.2">U6</text>
<text x="108.1" y="168.5">TPS16630PWPR</text>
<text x="240.6" y="168.5">R23</text>
<text x="241.2" y="171">0R</text>
<text x="299.7" y="173.6">TP30</text>
<text x="66" y="179.9">100n</text>
<text x="66" y="177.4">C25</text>
<text x="77.5" y="177.4">C26</text>
<text x="77.5" y="179.9">10u</text>
<text x="95.8" y="174.9">IN</text>
<text x="95.8" y="177.4">IN</text>
<text x="95.8" y="179.9">IN</text>
<text x="131.6" y="174.9">OUT</text>
<text x="131.6" y="177.4">OUT</text>
<text x="131.6" y="179.9">OUT</text>
<text x="154.9" y="177.4">C27</text>
<text x="154.9" y="179.9">10u</text>
<text x="288.3" y="179.9">LM339B</text>
<text x="290.2" y="177.4">U4A</text>
<text x="299.7" y="176.1">ARMED</text>
<text x="318.1" y="179.6">Pyro</text>
<text x="323.5" y="179.6">Low</text>
<text x="328.2" y="179.6">Side</text>
<text x="60.2" y="187.6">GND</text>
<text x="71.6" y="187.6">GND</text>
<text x="95.8" y="187.6">P_IN</text>
<text x="130" y="187.6">MODE</text>
<text x="149.1" y="187.6">GND</text>
<text x="160" y="191.4">R28</text>
<text x="295.3" y="190.1">+</text>
<text x="319.6" y="190.1">Continuity</text>
<text x="339.3" y="186.5" transform="rotate(-90 339.3 186.5)">Ign+</text>
<text x="350.7" y="190.1">EFuse+</text>
<text x="95.8" y="192.6">UVLO</text>
<text x="95.8" y="197.7">OVP</text>
<text x="128.7" y="197.7">PGOOD</text>
<text x="132.1" y="192.6">~{FLT}</text>
<text x="160" y="193.9">10K</text>
<text x="319.6" y="199">Fire</text>
<text x="350.7" y="199">EFuse-</text>
<text x="47.5" y="206.6">GND</text>
<text x="95.8" y="204.1">dVdT</text>
<text x="95.8" y="209.1">~{SHDN}</text>
<text x="130.5" y="204.1">IMON</text>
<text x="160" y="207.9">R29</text>
<text x="318.1" y="208.7">File:</text>
<text x="323.4" y="208.7">pyro_ls.kicad_sch</text>
<text x="62.3" y="214.2">100n</text>
<text x="63.4" y="211.7">C29</text>
<text x="83.8" y="214.2">10k</text>
<text x="83.8" y="211.7">R30</text>
<text x="95.8" y="214.2">NC</text>
<text x="131.5" y="213">ILIM</text>
<text x="148.6" y="215.5">R31</text>
<text x="160" y="210.4">35K7</text>
<text x="290.1" y="214.2">U4B</text>
<text x="116.4" y="216.7" transform="rotate(-90 116.4 216.7)">GND</text>
<text x="148.6" y="218">6K2</text>
<text x="155.4" y="219.3">GND</text>
<text x="288.3" y="216.8">LM339B</text>
<text x="318.1" y="216.5">Pyro</text>
<text x="323.5" y="216.5">Low</text>
<text x="328.2" y="216.5">Side1</text>
<text x="79.2" y="225.7">GND</text>
<text x="113.5" y="225.7">GND</text>
<text x="144" y="225.7">GND</text>
<text x="295.3" y="226.9">+</text>
<text x="319.6" y="226.9">Continuity</text>
<text x="339.3" y="223.3" transform="rotate(-90 339.3 223.3)">Ign+</text>
<text x="350.7" y="226.9">EFuse+</text>
<text x="319.6" y="235.8">Fire</text>
<text x="350.7" y="235.8">EFuse-</text>
<text x="318.1" y="245.5">File:</text>
<text x="323.4" y="245.5">pyro_ls.kicad_sch</text>
</g>
<g font-size="1.8" fill="#a90000">
<text x="142" y="40.7" transform="rotate(-90 142 40.7)">3</text>
<text x="191.1" y="40.4">9</text>
<text x="191.1" y="45.5">8</text>
<text x="203.2" y="42.9">14</text>
<text x="142" y="52.7" transform="rotate(-90 142 52.7)">12</text>
<text x="64.7" y="63.2">1</text>
<text x="64.7" y="65.8">2</text>
<text x="73.6" y="63.2">4</text>
<text x="73.6" y="65.8">3</text>
<text x="342.9" y="65.8">11</text>
<text x="342.9" y="70.9">10</text>
<text x="355.6" y="68.3">13</text>
<text x="316.8" y="95">3</text>
<text x="323.6" y="92.1" transform="rotate(-90 323.6 92.1)">1</text>
<text x="323.6" y="99.8" transform="rotate(-90 323.6 99.8)">4</text>
<text x="93.3" y="173.7">1</text>
<text x="135.8" y="173.7">20</text>
<text x="93.3" y="176.3">2</text>
<text x="93.3" y="178.8">3</text>
<text x="135.8" y="176.3">19</text>
<text x="135.8" y="178.8">18</text>
<text x="297.7" y="183.9">4</text>
<text x="93.3" y="186.4">6</text>
<text x="93.3" y="191.5">7</text>
<text x="135.8" y="186.4">12</text>
<text x="135.8" y="191.5">15</text>
<text x="285" y="186.4">2</text>
<text x="297.7" y="189">5</text>
<text x="93.3" y="196.6">8</text>
<text x="135.8" y="196.6">16</text>
<text x="92.7" y="202.9">10</text>
<text x="135.8" y="202.9">14</text>
<text x="92.7" y="208">13</text>
<text x="93.3" y="213.1">4</text>
<text x="135.8" y="211.8">11</text>
<text x="115.3" y="219.1" transform="rotate(-90 115.3 219.1)">9</text>
<text x="297.7" y="220.7">6</text>
<text x="285" y="223.3">1</text>
<text x="297.7" y="225.8">7</text>
</g>
<g font-size="1.8" fill="#0000c2">
<text x="48.4" y="45.6">Bypassed</text>
<text x="58.4" y="45.6">battery</text>
<text x="66.2" y="45.6">voltage</text>
<text x="74.3" y="45.6">or</text>
<text x="77.4" y="45.6">connector</text>
<text x="87.9" y="45.6">for</text>
<text x="91.7" y="45.6">external</text>
<text x="100.6" y="45.6">regualtor</text>
<text x="15.6" y="62.1">DIODE MAX 30V</text>
<text x="16.6" y="60">ABS MAX 36V</text>
<text x="47.3" y="82.7">To allow</text>
<text x="56.7" y="82.7">for</text>
<text x="60.6" y="82.7">8s</text>
<text x="64" y="82.7">battery</text>
<text x="71.7" y="82.7">connection</text>
<text x="83.2" y="82.7">(33.6V</text>
<text x="90.6" y="82.7">max)</text>
<text x="96.5" y="82.7">change</text>
<text x="104.4" y="82.7">TVS to</text>
<text x="111.9" y="82.7">PESD1CANFD33L-QYL</text>
<text x="325.9" y="101.4">NFET good</text>
<text x="337.4" y="101.4">for</text>
<text x="341.2" y="101.4">4.3A</text>
<text x="346.5" y="101.4">and</text>
<text x="351.1" y="101.4">V_DS of</text>
<text x="359.8" y="101.4">115V.</text>
<text x="325.9" y="103.5">Max</text>
<text x="330.7" y="103.5">pulse</text>
<text x="336.9" y="103.5">20A</text>
<text x="341.6" y="103.5">for</text>
<text x="345.4" y="103.5">10us,</text>
<text x="351.8" y="103.5">~1W continuous</text>
<text x="368.1" y="103.5">power</text>
<text x="374.7" y="103.5">dissapation.</text>
<text x="90.9" y="141.1">With</text>
<text x="91.5" y="139">Allow</text>
<text x="93.7" y="143.1">will</text>
<text x="96" y="141.1">the</text>
<text x="97.6" y="139">a</text>
<text x="98.2" y="143.1">not</text>
<text x="99.9" y="139">small</text>
<text x="100.1" y="141.1">voltage</text>
<text x="102.3" y="143.1">exceed</text>
<text x="106.3" y="139">current</text>
<text x="108.2" y="141.1">divider</text>
<text x="110" y="143.1">137uA</text>
<text x="114.2" y="139">through</text>
<text x="115.7" y="141.1">on</text>
<text x="117.1" y="143.1">through</text>
<text x="119.2" y="141.1">the</text>
<text x="122.6" y="139">to</text>
<text x="123.3" y="141.1">other</text>
<text x="125.5" y="143.1">each</text>
<text x="125.7" y="139">test</text>
<text x="129.4" y="141.1">side</text>
<text x="130.4" y="139">continuity.</text>
<text x="131.2" y="143.1">ignitor.</text>
<text x="134.4" y="141.1">current</text>
<text x="94" y="145.9">In</text>
<text x="96.9" y="145.9">case</text>
<text x="97.9" y="147.9">can</text>
<text x="102.4" y="145.9">of</text>
<text x="102.5" y="147.9">pass,</text>
<text x="105.3" y="150">Click</text>
<text x="105.5" y="145.9">low</text>
<text x="108.6" y="147.9">this</text>
<text x="109.8" y="145.9">side</text>
<text x="111.1" y="150">for</text>
<text x="113.3" y="147.9">should</text>
<text x="114.8" y="145.9">switch</text>
<text x="114.9" y="150">verification</text>
<text x="120.8" y="147.9">be</text>
<text x="121.9" y="145.9">fault</text>
<text x="124.2" y="147.9">well</text>
<text x="127.5" y="145.9">upto</text>
<text x="129.1" y="147.9">safe.</text>
<text x="132.9" y="145.9">15mA</text>
<text x="246.7" y="167.7">May</text>
<text x="246.8" y="165.7">Resistor</text>
<text x="251.5" y="167.7">be</text>
<text x="254.9" y="167.7">issue</text>
<text x="255.6" y="165.7">for</text>
<text x="259.4" y="165.7">possible</text>
<text x="260.9" y="167.7">with</text>
<text x="265.9" y="167.7">high</text>
<text x="268.5" y="165.7">current</text>
<text x="271.1" y="167.7">voltage</text>
<text x="276.4" y="165.7">limiting.</text>
<text x="279.2" y="167.7">where</text>
<text x="250.4" y="169.8">ignitor</text>
<text x="257.8" y="169.8">leads</text>
<text x="264" y="169.8">melt</text>
<text x="269.4" y="169.8">before</text>
<text x="276.5" y="169.8">end.</text>
<text x="160.8" y="214">IMON</text>
<text x="160.8" y="216">With</text>
<text x="165.9" y="216">R=35700</text>
<text x="166.7" y="214">gives</text>
<text x="172.7" y="214">(IOUT*27.9u)*R</text>
<text x="175.9" y="216">is</text>
<text x="178.7" y="216">0.996V/A</text>
<text x="188.4" y="214">volts</text>
<text x="51.3" y="221.8">Have</text>
<text x="57" y="221.8">to</text>
<text x="60" y="221.8">assert</text>
<text x="67" y="221.8">SHDN</text>
<text x="73.3" y="221.8">high</text>
<text x="160.8" y="218">At</text>
<text x="160.8" y="220.1">for</text>
<text x="163.8" y="218">4A</text>
<text x="164.6" y="220.1">5V</text>
<text x="167.2" y="218">will</text>
<text x="168.1" y="220.1">tollerant</text>
<text x="171.7" y="218">give</text>
<text x="176.7" y="218">4V</text>
<text x="177.4" y="220.1">pins</text>
<text x="180.1" y="218">which</text>
<text x="186.6" y="218">is</text>
<text x="189.4" y="218">safe</text>
<text x="55.7" y="223.9">to</text>
<text x="58.8" y="223.9">turn</text>
<text x="63.7" y="223.9">on</text>
<text x="67.2" y="223.9">EFuse</text>
<text x="135.3" y="228.2">Set</text>
<text x="137.9" y="233.5">Where</text>
<text x="139.5" y="228.2">to</text>
<text x="140" y="231.5">I_OL</text>
<text x="142.6" y="228.2">3A</text>
<text x="144.7" y="233.5">R in</text>
<text x="145.1" y="231.5">=</text>
<text x="146.1" y="228.2">max</text>
<text x="147.8" y="231.5">18/R</text>
<text x="150" y="233.5">kohm</text>
<text x="151.1" y="228.2">current</text>
</g>
<g font-size="1.8" fill="#0f0f0f">
<text x="162.1" y="45.4">COMP_BIAS</text>
<text x="179.1" y="45.4">COMP_BIAS</text>
<text x="330.2" y="70.8">COMP_BIAS</text>
<text x="301.8" y="183.8">COMP_BIAS</text>
<text x="156.8" y="186.3">VDDIO</text>
<text x="301.8" y="220.6">COMP_BIAS</text>
</g>
<g font-size="1.8" fill="#989898">
<text x="42.5" y="58">R21</text>
<text x="123.8" y="58">R22</text>
<text x="43.1" y="60.6">0R</text>
<text x="124.4" y="60.6">0R</text>
<text x="41.8" y="196.4">C28</text>
<text x="44.4" y="199">?</text>
</g>
<text font-size="1.8" fill="#840084" x="275.1" y="57.3">CTS05S40,L3F</text>
</svg>
